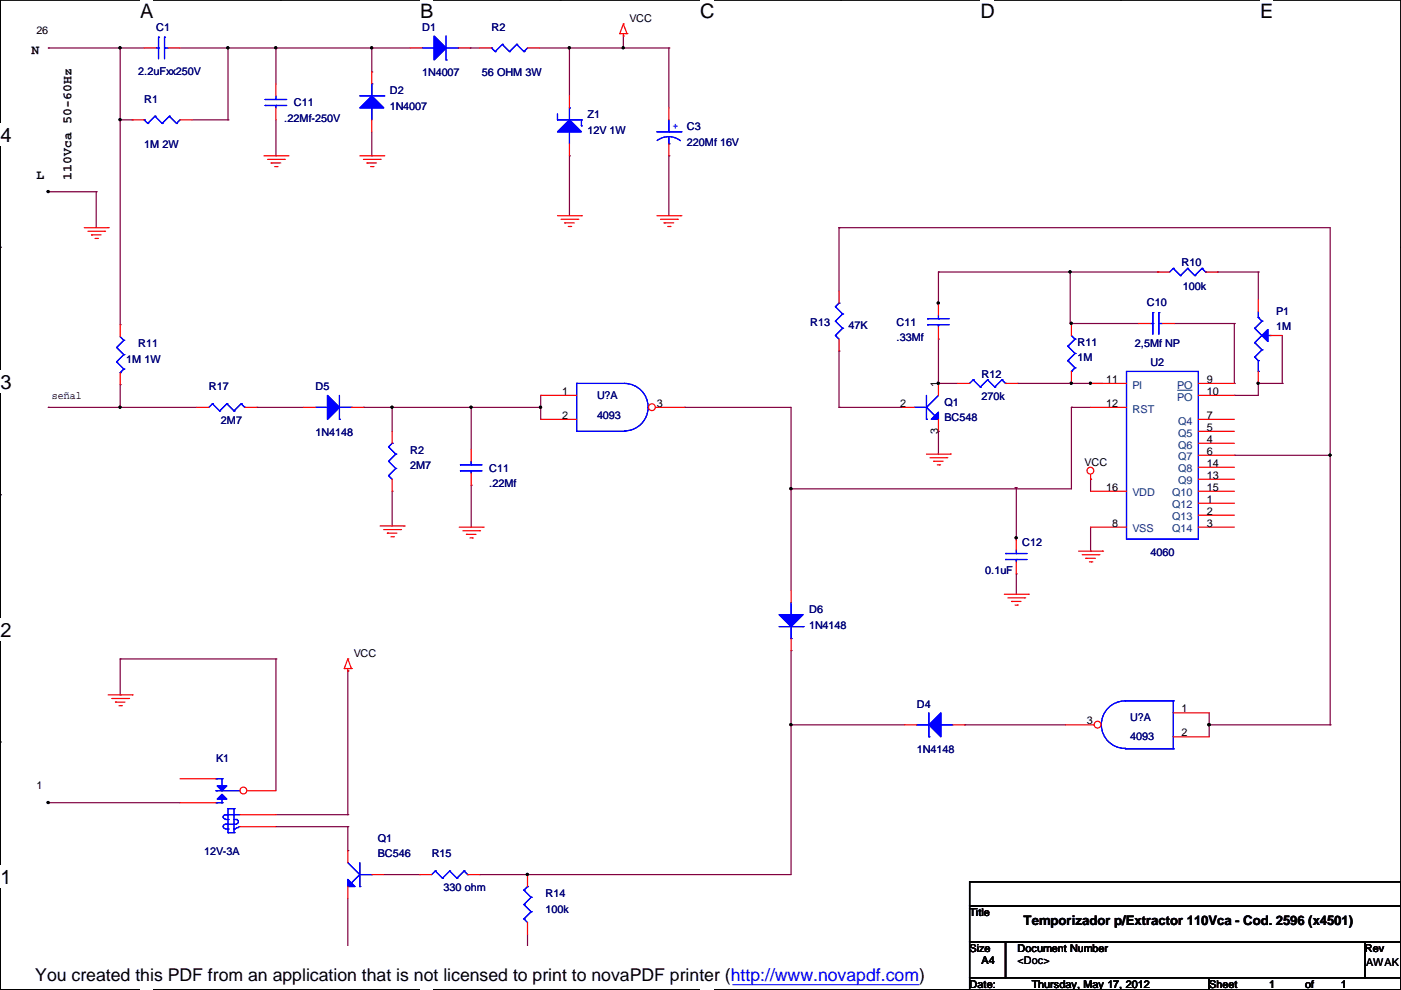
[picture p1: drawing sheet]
<svg xmlns="http://www.w3.org/2000/svg" width="297mm" height="210mm" viewBox="0 0 297 210" stroke-linecap="round" stroke-linejoin="round" font-family="sans-serif">
<path d="M.1 0h296.9v209.8h-296.9z" fill="none" stroke="#000" stroke-width=".25"/>
<g fill="#fff">
<path d="M29.7 0h2.7v4.8h-2.7z"/>
<path d="M29.7 209.8h2.7v.2h-2.7z"/>
</g>
<path d="M59.4 0h.1M59.4 209.8h.1" fill="none" stroke="#000" stroke-width=".25"/>
<g fill="#fff">
<path d="M89.1 0h2.7v4.8h-2.7z"/>
<path d="M89.1 209.8h2.7v.2h-2.7z"/>
</g>
<path d="M118.8 0h.1M118.8 209.8h.1" fill="none" stroke="#000" stroke-width=".25"/>
<g fill="#fff">
<path d="M148.4 0h3v4.8h-3z"/>
<path d="M148.4 209.8h3v.2h-3z"/>
</g>
<path d="M178.2 0h.1M178.2 209.8h.1" fill="none" stroke="#000" stroke-width=".25"/>
<g fill="#fff">
<path d="M207.9 0h2.9v4.8h-2.9z"/>
<path d="M207.9 209.8h2.9v.2h-2.9z"/>
</g>
<path d="M237.6 0h.1M237.6 209.8h.1" fill="none" stroke="#000" stroke-width=".25"/>
<g fill="#fff">
<path d="M267.2 0h2.7v4.8h-2.7z"/>
<path d="M267.2 209.8h2.7v.2h-2.7z"/>
<path d="M.1 26.2h2.3v4.7h-2.3z"/>
<path d="M.1 78.6h2.3v4.7h-2.3z"/>
</g>
<path d="M.1 52.4h.1M297 52.4h.1" fill="none" stroke="#000" stroke-width=".25"/>
<path d="M.1 131.1h2.3v4.7h-2.3z" fill="#fff"/>
<path d="M.1 104.9h.1M297 104.9h.1" fill="none" stroke="#000" stroke-width=".25"/>
<path d="M.1 183.5h2.3v4.7h-2.3z" fill="#fff"/>
<path d="M.1 157.3h.1M297 157.3h.1M205.6 187h91.4v5h-91.4zM205.6 192h91.4v7.7h-91.4zM205.6 199.7h7.6v7.6h-7.6zM213.2 199.7h76.2v7.6h-76.2zM289.4 199.7h7.6v7.6h-7.6zM205.6 207.3h50.8v2.5h-50.8zM256.4 207.3h40.6v2.5h-40.6z" fill="none" stroke="#000" stroke-width=".25"/>
<g fill="none" stroke="#800040" stroke-width=".25">
<path d="M10.2 10.2h.1M10.2 10.2h20.4M25.5 10.2h.1M25.5 10.2v58.6M38.2 10.2h48.8M48.3 10.2h.1M48.3 10.2v15.2M58.5 10.2h.1M58.5 10.2v7.6M78.8 15.3h.1M78.8 10.2h.1M78.8 10.2v5.1"/>
<path d="M99.7 10.2h.1M99.7 10.2h2M114.4 10.2h27.4M120.7 10.2h.1M120.7 10.2v10.1M132.2 10.2h.1M132.2 7.6v2.6M141.8 10.2h.1M141.8 10.2v12.7M25.5 25.4h.1M25.5 25.4h2.5M28 25.4h.1"/>
<path d="M40.7 25.4h7.6M48.3 25.4h.1M58.5 33h.1M58.5 25.4v7.6M78.8 33h.1M78.8 28v5M120.7 33h.1M120.7 33v12.7M141.8 33h.1M141.8 33v12.7M10.2 40.7h.1M10.2 40.7h10.2"/>
<path d="M20.4 40.7h.1M20.4 40.7v7.6M177.9 48.3h.1M177.9 48.3v13.4M177.9 48.3h104.1v105.4M199 57.7h.1M199 57.7v7.1M199 57.7h46.4M226.9 57.7h.1M226.9 57.7v10.9h14.5M245.4 57.7h.1M258.1 57.7h.1"/>
<path d="M258.1 57.7h8.7M266.8 57.7h.1M266.8 57.7v5.8M25.5 68.8h.1M177.9 74.4h.1M177.9 74.4v12M199 71.9h.1M199 64.3h.1M199 71.9v9.4M227.2 68.6h.1M249 68.6h12.7M261.7 68.6h.1"/>
<path d="M261.7 68.6v12.7M271.9 71.1v10.2M10.2 86.4h.1M10.2 86.4h31.5M25.5 86.4h.1M25.5 81.5h.1M25.5 81.5v4.9M54.4 86.4h.1M54.4 86.4h9.9M77 86.4h.1M77 86.4h37.6M83.1 86.4h.1"/>
<path d="M83.1 86.4v5.1M99.9 86.4h.1M99.9 86.4v8.9M114.6 86.4h.1M114.6 83.8h.1M114.6 83.8v5.1M145.1 86.4h.1M145.1 86.4h22.6v38.8M177.9 86.4h.1M177.9 86.4h13.4M199 91.5h.1M199 81.3h.1"/>
<path d="M199 91.5v4.8M199 81.3h4M215.7 81.3h.1M215.7 81.3h18.1M227.2 86.4h.1M227.2 81.3h.1M227.2 86.4h4M227.2 86.4v17.2h-59.5M231.2 81.3h.1M261.7 81.3h.1M261.7 83.8h.1M261.7 96.5h.1"/>
<path d="M261.7 96.5h20.3M266.8 81.3h.1M266.8 81.3v2.5h-5.1M266.8 81.3h5.1M271.9 81.3h.1M282 96.5h.1M83.1 104.2h.1M83.1 104.2v7.3M99.9 102.9h.1M99.9 102.9v8.9M167.7 103.6h.1M215.2 103.4h.1"/>
<path d="M215.2 103.4h.3M215.5 114.1h.1M215.5 103.4h.1M215.5 103.4v11.2M231.2 101.6h.1M231.2 116.9h.1M231.2 101.6v2.6M231.2 111.8v5.1M25.5 139.7h.1M25.5 139.7h33M25.5 139.7v7.6M58.5 139.7h.1"/>
<path d="M58.5 139.7v28M167.7 137.9h.1M167.7 137.9v47.5h-66M215.5 121.7h.1M215.5 121.7v4.3M25.5 147.3h.1M73.7 142.3h.1M73.7 142.3v30.4M167.7 153.7h.1M167.7 153.7h24.2M204.6 153.7h.1M204.6 153.7h21.3"/>
<path d="M256.4 153.7h.1M256.4 151.1v5.1M256.4 153.7h25.6M282 153.7h.1M10.2 170.2h.1M10.2 170.2h28M58.5 175.3h15.2M58.5 172.7h15.2M73.7 175.3h.1M73.7 172.7h.1M73.7 175.3v5.1M73.7 180.4h.1"/>
<path d="M73.7 190.5v12.7M81.4 185.4h7.6M89 185.4h.1M101.7 185.4h.1M111.8 185.4h.1M111.8 198.1v5.1M73.7 203.2h.1M111.8 203.2h.1"/>
</g>
<g fill="#000" stroke="#000" stroke-width=".25">
<circle cx="25.4" cy="10.1" r=".21"/>
<circle cx="48.3" cy="10.1" r=".21"/>
<circle cx="58.5" cy="10.1" r=".21"/>
<circle cx="78.8" cy="10.1" r=".21"/>
<circle cx="120.7" cy="10.1" r=".21"/>
<circle cx="132.1" cy="10.1" r=".21"/>
<circle cx="25.4" cy="25.4" r=".21"/>
<circle cx="10.2" cy="40.6" r=".21"/>
<circle cx="226.9" cy="57.6" r=".21"/>
<circle cx="198.9" cy="64.2" r=".21"/>
<circle cx="227.1" cy="68.6" r=".21"/>
<circle cx="25.4" cy="86.3" r=".21"/>
<circle cx="83.1" cy="86.3" r=".21"/>
<circle cx="99.9" cy="86.3" r=".21"/>
<circle cx="114.6" cy="86.3" r=".21"/>
<circle cx="198.9" cy="81.3" r=".21"/>
<circle cx="227.1" cy="81.3" r=".21"/>
<circle cx="231.2" cy="81.3" r=".21"/>
<circle cx="266.7" cy="81.3" r=".21"/>
<circle cx="282" cy="96.5" r=".21"/>
<circle cx="167.7" cy="103.6" r=".21"/>
<circle cx="215.4" cy="114" r=".21"/>
<circle cx="167.7" cy="153.6" r=".21"/>
<circle cx="256.3" cy="153.6" r=".21"/>
<circle cx="10.2" cy="170.2" r=".21"/>
<circle cx="111.8" cy="185.4" r=".21"/>
</g>
<g fill="none" stroke="#f00" stroke-width=".25">
<path d="M131.4 7.1h.1M131.4 7.1h1.5M132.2 5.1h.1M132.2 7.6h.1M132.2 5.1l.7 2M132.2 5.1l-.8 2M132.2 7.1v.5M132.9 7.1h.1M28 25.4h2.6M38.2 25.4h2.5M56 33h5M56.7 33.8h3.6"/>
<path d="M57.5 34.6h.1M57.5 34.6h2M58.3 35.3h.5M58.8 35.3h.1M60.3 33.8h.1M61 33h.1M76.3 33h5.1M77 33.8h3.6M77.8 34.6h.1M77.8 34.6h2M78.6 35.3h.5M79.1 35.3h.1"/>
<path d="M80.6 33.8h.1M81.4 33h.1M141.8 22.9v2.5M141.8 30.5v2.5M17.9 48.3h5M18.6 49h3.6M19.4 49.8h.1M19.4 49.8h2M20.2 50.6h.5M20.7 50.6h.1M22.2 49h.1M22.9 48.3h.1"/>
<path d="M118.2 45.7h5.1M119 46.5h3.5M119.7 47.3h.1M119.7 47.3h2.1M120.5 48h.5M121 48h.1M122.5 46.5h.1M123.3 45.7h.1M139.3 45.7h5.1M140 46.5h3.6M140.8 47.3h.1M140.8 47.3h2"/>
<path d="M141.6 48h.5M142.1 48h.1M143.6 46.5h.1M144.4 45.7h.1M177.9 61.7v2.6M177.9 71.9v2.5M241.4 68.6h2.5M246.5 68.6h2.5M64.3 86.4h2.6M74.5 86.4h2.5M196.4 96.3h5.1M197.2 97h3.5"/>
<path d="M198 97.8h.1M198 97.8h2M198.7 98.6h.5M199.2 98.6h.1M200.7 97h.1M201.5 96.3h.1M80.6 111.5h5.1M81.4 112.3h3.5M82.1 113h.1M82.1 113h2.1M82.9 113.8h.5M83.4 113.8h.1"/>
<path d="M84.9 112.3h.1M85.7 111.5h.1M97.4 111.8h5M98.1 112.5h3.6M98.9 113.3h.1M98.9 113.3h2M99.7 114.1h.5M100.2 114.1h.1M101.7 112.5h.1M102.4 111.8h.1M228.7 116.9h5.1M229.4 117.6h3.6"/>
<path d="M230.2 118.4h.1M230.2 118.4h2M231 119.1h.5M231.2 101.6h.1M231.2 100.6v1M231.5 119.1h.1M233 117.6h.1M233.8 116.9h.1M73.7 139.7h.1M73.7 139.7l.8 2M73.7 139.7l-.7 2M212.9 126h5.1"/>
<path d="M213.7 126.8h3.6M214.5 127.5h.1M214.5 127.5h2M215.2 128.3h.5M215.7 128.3h.1M217.3 126.8h.1M218 126h.1M22.9 147.3h5.1M23.7 148.1h3.6M24.5 148.9h.1M24.5 148.9h2M25.2 149.6h.5"/>
<path d="M25.7 149.6h.1M27.3 148.1h.1M28 147.3h.1M73 141.7h.1M73 141.7h1.5M73.7 142.3h.1M73.7 141.7v.6M74.5 141.7h.1M191.9 153.7h2.5M202 153.7h2.6M248.8 151.1h7.6M248.8 156.2h7.6"/>
<path d="M73.7 180.4v2.5M73.7 188v2.5M78.8 185.4h2.6M71.2 203.2h5.1M72 204h3.5M72.7 204.7h.1M72.7 204.7h2.1M73.5 205.5h.5M74 205.5h.1M75.5 204h.1M76.3 203.2h.1M109.3 203.2h5.1"/>
<path d="M110.1 204h3.5M110.8 204.7h.1M110.8 204.7h2.1M111.6 205.5h.5M112.1 205.5h.1M113.6 204h.1M114.4 203.2h.1"/>
<circle cx="231.2" cy="99.8" r=".72"/>
</g>
<g fill="none" stroke="#00f" stroke-width=".25">
<path d="M30.6 25.4h.1M30.6 25.4l.7 .8M31.3 26.2h.1M32.9 24.7h.1M32.9 24.7l1.5 1.5M32.9 24.7l-1.6 1.5M34.4 26.2h.1M35.9 24.7h.1M35.9 24.7l1.5 1.5M35.9 24.7l-1.5 1.5M37.4 26.2h.1M38.2 25.4l-.8 .8"/>
<path d="M139.3 28h5.1M141.8 30.5h.1M141.8 28h.1M141.8 29l1.1 .1 1.4 .7M141.8 29l-1.1 .1-1.4 .7M141.8 25.4v2.6M141.8 29v1.5M144.4 28h.1M177.1 71.1h.1M177.1 68.1h.1M177.1 65h.1M177.1 71.1l.8 .8"/>
<path d="M177.1 68.1l1.5 1.5M177.1 65l1.5 1.6M177.9 64.3h.1M177.9 64.3l-.8 .7M178.6 69.6h.1M178.6 66.6h.1M178.6 69.6l-1.5 1.5M178.6 66.6l-1.5 1.5M243.9 68.6h.5M244.4 68.6h.1M244.4 66.3h.1M244.4 66.3v4.6"/>
<path d="M245.7 66.3h.1M245.7 68.6h.1M245.7 68.6h.8M245.7 66.3v4.6M66.9 86.4h2.5M69.4 86.4h.1M72 88.9h.1M72 83.8v5.1M72 86.4h2.5M74.5 86.4h.1M194.4 153.7h.1M194.4 153.7h2.5"/>
<path d="M196.9 156.2h.1M196.9 151.1v5.1M199.5 153.7h.1M199.5 153.7h2.5M238.6 158.8h.1M238.6 158.8h10.2M248.8 148.6h.1M248.8 158.8h.1M248.8 148.6h-10.2a5 5 0 0 0-5.1 5.1 5 5 0 0 0 5.1 5M248.8 148.6v10.2M73.7 182.9l2.6 2.5M74.5 187.2h.1"/>
<path d="M76.3 185.4h.1M76.3 188h.1M76.3 185.4l-1.8 1.8M76.3 182.9v5.1M76.3 185.4h2.5M78.8 185.4h.1"/>
</g>
<g fill="#00f" stroke="#00f" stroke-width=".25">
<path d="M196.9 153.7l2.6-2.6v5.1z"/>
<path d="M69.4 83.8l2.6 2.6-2.6 2.5z"/>
<path d="M73.7 186.5l1.6 1.5h-1.6z" fill-rule="evenodd"/>
<path d="M73.7 186.5l1.6 1.5h-1.6z" fill-rule="evenodd"/>
</g>
<circle cx="232.7" cy="153.6" r=".72" fill="#fff" stroke="#f00" stroke-width=".25"/>
<g fill="none" stroke="#f00" stroke-width=".25">
<path d="M58.5 17.8v2.5M58.5 22.9v2.5M245.4 57.7h2.6M255.6 57.7h2.5M83.1 91.5v2.5M191.3 86.4h2.6M199 81.3v2.5M199 88.9v2.6M203 81.3h2.6M213.2 81.3h2.5M231.2 86.4h7.6M231.2 81.3h7.6"/>
<path d="M254.1 81.3h7.6M254.1 88.9h7.6M254.1 91.5h7.6M254.1 94h7.6M254.1 96.5h7.6M254.1 99.1h7.6M254.1 83.8h7.6M83.1 101.6v2.6M231.2 104.2h7.6M231.2 111.8h7.6M254.1 101.6h7.6M254.1 104.2h7.6"/>
<path d="M254.1 106.7h7.6M254.1 109.2h7.6M254.1 111.8h7.6M225.9 153.7h6.1"/>
</g>
<g fill="#00f" stroke="#00f" stroke-width=".25">
<path d="M46.1 169.4l1-1 1 1z"/>
<path d="M46.1 166.6h2l-1 1.1z"/>
<path d="M199 87.4v1.5h-1.6z" fill-rule="evenodd"/>
<path d="M199 87.4v1.5h-1.6z" fill-rule="evenodd"/>
</g>
<g fill="none" stroke="#00f" stroke-width=".25">
<path d="M56.2 21.1h.1M56.2 22.4h.1M56.2 21.1h4.6M56.2 22.4h4.6M58.5 22.4h.1M58.5 21.1h.1M58.5 20.3v.8M58.5 22.4v.5M248.8 56.9h.1M248.8 56.9l-.8 .8M248.8 56.9l1.5 1.5M250.3 58.4h.1"/>
<path d="M251.8 56.9h.1M251.8 56.9l-1.5 1.5M251.8 56.9l1.5 1.5M253.3 58.4h.1M254.8 56.9h.1M254.8 56.9l-1.5 1.5M254.8 56.9l.8 .8M255.6 57.7h.1M238.8 78.8h15.3v35.5h-15.3zM82.4 97.8h.1M82.4 94.8h.1M82.4 97.8l1.5 1.5"/>
<path d="M82.4 94.8l1.5 1.5M83.1 94h.1M83.1 94l-.7 .8M83.9 99.3h.1M83.9 96.3h.1M83.9 99.3l-1.5 1.6M83.9 96.3l-1.5 1.5M193.9 86.4h.1M193.9 86.4h2.5M196.4 86.4h.1M196.4 88.9h.1M196.4 86.4l1.8 1.8"/>
<path d="M196.4 83.8v5.1M198.2 88.2h.1M199 83.8l-2.6 2.6M206.3 80.5h.1M206.3 80.5l-.7 .8M206.3 80.5l1.6 1.6M207.9 82.1h.1M209.4 80.5h.1M209.4 80.5l-1.5 1.6M209.4 80.5l1.5 1.6M210.9 82.1h.1M212.4 80.5h.1"/>
<path d="M212.4 80.5l-1.5 1.6M212.4 80.5l.8 .8M213.2 81.3h.1M82.4 100.9h.1M82.4 100.9l.7 .7M45.8 167.7h.1M45.8 165.1h.1M45.8 170.2h.1M45.8 167.7h5.1M45.8 165.1h1.3M45.8 170.2h1.3M47.1 165.1h.1"/>
<path d="M47.1 170.2h.1M47.1 165.1v1.5M47.1 169.4v.8M47.8 172.7h.1M47.8 174.8h.1M47.8 172.7a.47 .47 0 0 0-.5 .5 .47 .47 0 0 0 .5 .5M47.8 174.8a.47 .47 0 0 0-.5 .4 .47 .47 0 0 0 .5 .5M47.8 172.7h3.1M47.8 173.8h.5M47.8 174.8h2.3M47.8 175.8h.5M48.3 176.5h.1"/>
<path d="M48.3 171.5h.1M48.3 173.8h.1M48.3 175.8h.1M48.3 176.5h1.3M48.3 171.5v5M48.3 171.5h1.3M49.6 176.5h.1M49.6 171.5h.1M49.6 175.8h.1M49.6 171.5v5M49.6 173.8h.5M49.6 175.8h.3"/>
<path d="M50.1 173.8h.1M50.1 173.8a.47 .47 0 0 1 .4 .4 .47 .47 0 0 1-.4 .5M50.2 175.5l-.3 .2M50.9 175.3l-.5 .2"/>
</g>
<path d="M249.6 82.7h3.2" fill="none" stroke="#004080" stroke-width=".21"/>
<circle cx="51.6" cy="167.6" r=".72" fill="#fff" stroke="#f00" stroke-width=".25"/>
<g fill="none" stroke="#f00" stroke-width=".25">
<path d="M78.8 15.3v2.5M87 10.2h2.5M97.1 10.2h2.6M78.8 25.4v2.6M120.7 20.3v2.6M120.7 30.5v2.5M25.5 68.8v2.6M25.5 79v2.5M199 64.3v2.5M199 69.4v2.5M227.2 68.6v2.5M227.2 78.8v2.5"/>
<path d="M41.7 86.4h2.6M51.9 86.4h2.5M99.9 95.3v2.5M114.6 83.8h7.7M114.6 88.9h7.7M99.9 100.3v2.6M215.5 114.1v2.5M215.5 119.1v2.6M167.7 125.2v2.6M167.7 135.4v2.5M38.2 165.1h7.6M38.2 170.2h7.6"/>
<path d="M50.9 172.7h7.6M50.9 175.3h7.6M52.4 167.7h6.1M89 185.4h2.5M99.1 185.4h2.6M111.8 185.4v2.6M111.8 195.6v2.5"/>
</g>
<g fill="none" stroke="#00f" stroke-width=".25">
<path d="M78.8 17.8h.1M78.8 17.8v2.5M89.5 10.2h2.5M92 10.2h.1M94.6 12.7h.1M94.6 7.6v5.1M94.6 10.2h2.5M97.1 10.2h.1M76.3 20.3h5.1M78.8 22.9h.1M78.8 22.9v2.5M81.4 20.3h.1"/>
<path d="M118.2 25.4h.1M118.2 24.1v1.3M118.2 25.4h5.1M120.7 28h.1M120.7 22.9h.1M120.7 22.9v2.5M120.7 28v2.5M123.3 25.4h.1M123.3 26.7h.1M123.3 25.4v1.3M24.7 73.7h.1M24.7 76.7h.1"/>
<path d="M24.7 73.7l1.5 1.5M24.7 76.7l1.5 1.5M25.5 79h.1M25.5 71.4l.7 .8M26.2 72.2h.1M26.2 75.2h.1M26.2 78.2h.1M26.2 72.2l-1.5 1.5M26.2 75.2l-1.5 1.5M26.2 78.2l-.7 .8M196.7 67.6h.1M196.7 68.8h.1"/>
<path d="M196.7 67.6h4.6M196.7 68.8h4.6M199 68.8h.1M199 67.6h.1M199 66.8v.8M199 68.8v.6M226.4 73.4h.1M226.4 76.5h.1M226.4 73.4l1.5 1.5M226.4 76.5l1.5 1.5M227.2 78.8h.1M227.2 71.1l.7 .8"/>
<path d="M227.9 71.9h.1M227.9 74.9h.1M227.9 78h.1M227.9 71.9l-1.5 1.5M227.9 74.9l-1.5 1.6M227.9 78l-.7 .8M45 85.6h.1M45 85.6l-.7 .8M45 85.6l1.6 1.5M46.6 87.1h.1M48.1 85.6h.1M48.1 85.6l-1.5 1.5"/>
<path d="M48.1 85.6l1.5 1.5M49.6 87.1h.1M51.1 85.6h.1M51.1 85.6l-1.5 1.5M51.1 85.6l.8 .8M51.9 86.4h.1M97.6 98.6h.1M97.6 99.8h.1M97.6 98.6h4.6M97.6 99.8h4.6M99.9 99.8h.1M99.9 98.6h.1"/>
<path d="M99.9 97.8v.8M99.9 99.8v.5M122.3 81.3h.1M122.3 91.5h.1M122.3 81.3h10.1a5 5 0 0 1 5 5.1 5 5 0 0 1-5 5M122.3 81.3v10.2M122.3 91.5h10.1M132.4 91.5h.1M213.2 117.4h.1M213.2 118.6h.1M213.2 117.4h4.6M213.2 118.6h4.6"/>
<path d="M215.5 118.6h.1M215.5 117.4h.1M215.5 116.6v.8M215.5 118.6v.5M165.2 132.9h5.1M167.7 130.3h.1M167.7 135.4h.1M167.7 127.8v2.5M167.7 132.9v2.5M170.3 132.9h.1M92.3 184.7h.1M92.3 184.7l-.8 .7"/>
<path d="M92.3 184.7l1.5 1.5M93.8 186.2h.1M95.3 184.7h.1M95.3 184.7l-1.5 1.5M95.3 184.7l1.6 1.5M96.9 186.2h.1M98.4 184.7h.1M98.4 184.7l-1.5 1.5M98.4 184.7l.7 .7M99.1 185.4h.1M111.1 194.8h.1M111.1 191.8h.1"/>
<path d="M111.1 188.7h.1M111.1 194.8l.7 .8M111.1 191.8l1.5 1.5M111.1 188.7l1.5 1.6M111.8 188h.1M111.8 188l-.7 .7M112.6 193.3h.1M112.6 190.3h.1M112.6 193.3l-1.5 1.5M112.6 190.3l-1.5 1.5"/>
</g>
<g fill="#00f" stroke="#00f" stroke-width=".25">
<path d="M120.7 25.4l2.6 2.6h-5.1z"/>
<path d="M92 7.6l2.6 2.6-2.6 2.5z"/>
<path d="M165.2 130.3h5.1l-2.6 2.6z"/>
<path d="M78.8 20.3l2.6 2.6h-5.1z"/>
</g>
<circle cx="138.2" cy="86.3" r=".72" fill="#fff" stroke="#f00" stroke-width=".25"/>
<path d="M30.6 10.2h2.5M35.6 10.2h2.6M101.7 10.2h2.5M111.8 10.2h2.6M266.8 63.5v2.6M266.8 78.8v2.5M269.3 71.1h2.6M139 86.4h6.1" fill="none" stroke="#f00" stroke-width=".25"/>
<g fill="none" stroke="#00f" stroke-width=".25">
<path d="M33.1 10.2h.5M33.6 10.2h.1M33.6 7.9h.1M33.6 7.9v4.6M34.9 7.9h.1M34.9 10.2h.1M34.9 10.2h.7M34.9 7.9v4.6M104.2 10.2h.1M104.2 10.2l.8 .7M105 10.9h.1M106.5 9.4h.1"/>
<path d="M106.5 9.4l1.5 1.5M106.5 9.4l-1.5 1.5M108 10.9h.1M109.6 9.4h.1M109.6 9.4l1.5 1.5M109.6 9.4l-1.6 1.5M111.1 10.9h.1M111.8 10.2l-.7 .7M266 69.6h.1M266 72.7h.1M266 75.7h.1M266 69.6l1.5 1.5"/>
<path d="M266 72.7l1.5 1.5M266 75.7l.8 .8M266.8 67.3h.1M266.8 76.5h.1M266.8 78.8h.1M266.8 66.1v1.2M266.8 76.5v2.3M266.8 67.3l.7 .8M267.5 68.1h.1M267.5 71.1h.1M267.5 74.2h.1M267.5 68.1l-1.5 1.5"/>
<path d="M267.5 71.1l-1.5 1.6M267.5 74.2l-1.5 1.5M268.8 71.1h.5M269.3 71.1h.1"/>
</g>
<path d="M268.8 69.9v2.5l-1.3-1.3z" fill="#00f" stroke="#00f" stroke-width=".25"/>
<g fill="#000" stroke="#000" stroke-width=".25">
<circle cx="25.4" cy="10.1" r=".21"/>
<circle cx="48.3" cy="10.1" r=".21"/>
<circle cx="58.5" cy="10.1" r=".21"/>
<circle cx="78.8" cy="10.1" r=".21"/>
<circle cx="120.7" cy="10.1" r=".21"/>
<circle cx="132.1" cy="10.1" r=".21"/>
<circle cx="25.4" cy="25.4" r=".21"/>
<circle cx="10.2" cy="40.6" r=".21"/>
<circle cx="226.9" cy="57.6" r=".21"/>
<circle cx="198.9" cy="64.2" r=".21"/>
<circle cx="227.1" cy="68.6" r=".21"/>
<circle cx="25.4" cy="86.3" r=".21"/>
<circle cx="83.1" cy="86.3" r=".21"/>
<circle cx="99.9" cy="86.3" r=".21"/>
<circle cx="114.6" cy="86.3" r=".21"/>
<circle cx="198.9" cy="81.3" r=".21"/>
<circle cx="227.1" cy="81.3" r=".21"/>
<circle cx="231.2" cy="81.3" r=".21"/>
<circle cx="266.7" cy="81.3" r=".21"/>
<circle cx="282" cy="96.5" r=".21"/>
<circle cx="167.7" cy="103.6" r=".21"/>
<circle cx="215.4" cy="114" r=".21"/>
<circle cx="167.7" cy="153.6" r=".21"/>
<circle cx="256.3" cy="153.6" r=".21"/>
<circle cx="10.2" cy="170.2" r=".21"/>
<circle cx="111.8" cy="185.4" r=".21"/>
</g>
<path d="M5.6 200.5h192.7v7.5h-192.7z" fill="#fff"/>
<path d="M155.3 208.8h39.6" fill="none" stroke="#00f" stroke-width=".21"/>
<g font-size="4.2">
<text x="29.7" y="3.9">A</text>
<text x="89.1" y="3.9">B</text>
<text x="148.4" y="3.9">C</text>
<text x="207.9" y="3.9">D</text>
<text x="267.2" y="3.9">E</text>
<text x=".1" y="30.1">4</text>
<text x=".1" y="82.5">3</text>
<text x=".1" y="135">2</text>
<text x=".1" y="187.4">1</text>
</g>
<text font-size="3.7" x="7.5" y="208">You created this PDF from an application that is not licensed to print to novaPDF printer (http://www.novapdf.com)</text>
<g font-size="2.8">
<text x="6.7" y="11.4">N</text>
<text x="7.7" y="37.9">L</text>
<text x="15.2" y="38.1" transform="rotate(-90 15.2 38.1)">110Vca 50-60Hz</text>
<text x="217" y="196.2">Temporizador p/Extractor 110Vca - Cod. 2596 (x4501)</text>
</g>
<g font-size="2.3">
<text x="133.4" y="4.8">VCC</text>
<text x="7.7" y="7.3">26</text>
<text x="119.2" y="83.7">1</text>
<text x="198.9" y="82.1" transform="rotate(-90 198.9 82.1)">1</text>
<text x="234.5" y="81.2">11</text>
<text x="255.9" y="81.2">9</text>
<text x="255.9" y="83.7">10</text>
<text x="11" y="84.5">señal</text>
<text x="119.2" y="88.8">2</text>
<text x="139.3" y="86.3">3</text>
<text x="190.8" y="86.3">2</text>
<text x="234.5" y="86.3">12</text>
<text x="255.9" y="88.8">7</text>
<text x="198.9" y="92" transform="rotate(-90 198.9 92)">3</text>
<text x="255.9" y="91.4">5</text>
<text x="255.9" y="93.9">4</text>
<text x="230" y="98.7">VCC</text>
<text x="255.9" y="96.4">6</text>
<text x="255.9" y="99">14</text>
<text x="255.9" y="101.5">13</text>
<text x="234.5" y="104.1">16</text>
<text x="255.9" y="104.1">15</text>
<text x="255.9" y="106.6">1</text>
<text x="235.8" y="111.7">8</text>
<text x="255.9" y="109.1">2</text>
<text x="255.9" y="111.7">3</text>
<text x="75" y="139.4">VCC</text>
<text x="230.5" y="153.6">3</text>
<text x="250.5" y="151.1">1</text>
<text x="250.5" y="156.1">2</text>
<text x="7.7" y="167.3">1</text>
<text x="205.6" y="194.2">Title</text>
<text x="205.6" y="201.9">Size</text>
<text x="215.7" y="201.9">Document Number</text>
<text x="289.4" y="201.9">Rev</text>
<text x="205.6" y="209.5">Date:</text>
<text x="208.1" y="204.4">A4</text>
<text x="215.7" y="204.4">&lt;Doc&gt;</text>
<text x="218.8" y="209.5">Thursday, May 17, 2012</text>
<text x="256.4" y="209.5">Sheet</text>
<text x="269.1" y="209.5">1</text>
<text x="276.7" y="209.5">of</text>
<text x="284.3" y="209.5">1</text>
<text x="289.6" y="204.9">AWAK</text>
</g>
<g font-size="2.3" fill="#000080">
<text x="33.1" y="6.5">C1</text>
<text x="89.5" y="6.5">D1</text>
<text x="104.2" y="6.5">R2</text>
<text x="29.3" y="15.9">2.2uFxx250V</text>
<text x="89.5" y="16.2">1N4007</text>
<text x="102.2" y="16.2">56 OHM 3W</text>
<text x="30.6" y="21.8">R1</text>
<text x="62.3" y="22.5">C11</text>
<text x="82.6" y="20">D2</text>
<text x="82.6" y="23.3">1N4007</text>
<text x="60.3" y="25.8">.22Mf-250V</text>
<text x="124.5" y="25.1">Z1</text>
<text x="124.5" y="28.4">12V 1W</text>
<text x="145.6" y="27.6">C3</text>
<text x="30.6" y="31.4">1M 2W</text>
<text x="145.6" y="30.9">220Mf 16V</text>
<text x="250.5" y="56.3">R10</text>
<text x="243.2" y="65">C10</text>
<text x="250.8" y="61.4">100k</text>
<text x="171.8" y="69">R13</text>
<text x="179.9" y="69.8">47K</text>
<text x="190.1" y="69">C11</text>
<text x="270.6" y="66.7">P1</text>
<text x="270.6" y="70">1M</text>
<text x="26.8" y="76.9">1M 1W</text>
<text x="29.3" y="73.6">R11</text>
<text x="190.1" y="72.3">.33Mf</text>
<text x="228.4" y="73.3">R11</text>
<text x="228.4" y="76.6">1M</text>
<text x="240.6" y="73.6">2,5Mf NP</text>
<text x="243.9" y="77.7">U2</text>
<text x="44.3" y="82.7">R17</text>
<text x="66.9" y="82.7">D5</text>
<text x="208.1" y="80.2">R12</text>
<text x="46.8" y="89.8">2M7</text>
<text x="126.6" y="84.5">U?A</text>
<text x="126.6" y="88.8">4093</text>
<text x="200.2" y="86">Q1</text>
<text x="200.2" y="89.3">BC548</text>
<text x="208.1" y="84.8">270k</text>
<text x="66.9" y="92.4">1N4148</text>
<text x="87" y="96.2">R2</text>
<text x="87" y="99.5">2M7</text>
<text x="103.7" y="100">C11</text>
<text x="103.7" y="103.3">.22Mf</text>
<text x="216.7" y="115.8">C12</text>
<text x="243.9" y="117.8">4060</text>
<text x="208.9" y="121.6">0.1uF</text>
<text x="171.5" y="130">D6</text>
<text x="171.5" y="133.3">1N4148</text>
<text x="194.4" y="150">D4</text>
<text x="239.6" y="152.8">U?A</text>
<text x="45.8" y="161.5">K1</text>
<text x="194.4" y="159.7">1N4148</text>
<text x="239.6" y="156.9">4093</text>
<text x="80.1" y="178.5">Q1</text>
<text x="43.3" y="181.3">12V-3A</text>
<text x="80.1" y="181.8">BC546</text>
<text x="91.5" y="181.8">R15</text>
<text x="94.1" y="188.9">330 ohm</text>
<text x="115.7" y="190.2">R14</text>
<text x="115.7" y="193.5">100k</text>
</g>
<text font-size="2.3" fill="#00f" x="142.6" y="27.4">+</text>
<g font-size="2.3" fill="#004080">
<text x="240.1" y="82.4">PI</text>
<text x="249.6" y="82.4">PO</text>
<text x="240.1" y="87.5">RST</text>
<text x="249.6" y="84.9">PO</text>
<text x="249.8" y="90">Q4</text>
<text x="249.8" y="92.6">Q5</text>
<text x="249.8" y="95.1">Q6</text>
<text x="249.8" y="97.6">Q7</text>
<text x="249.8" y="100.2">Q8</text>
<text x="240.1" y="105.3">VDD</text>
<text x="248.5" y="105.3">Q10</text>
<text x="248.5" y="107.8">Q12</text>
<text x="249.8" y="102.7">Q9</text>
<text x="240.1" y="112.9">VSS</text>
<text x="248.5" y="110.3">Q13</text>
<text x="248.5" y="112.9">Q14</text>
</g>
</svg>
